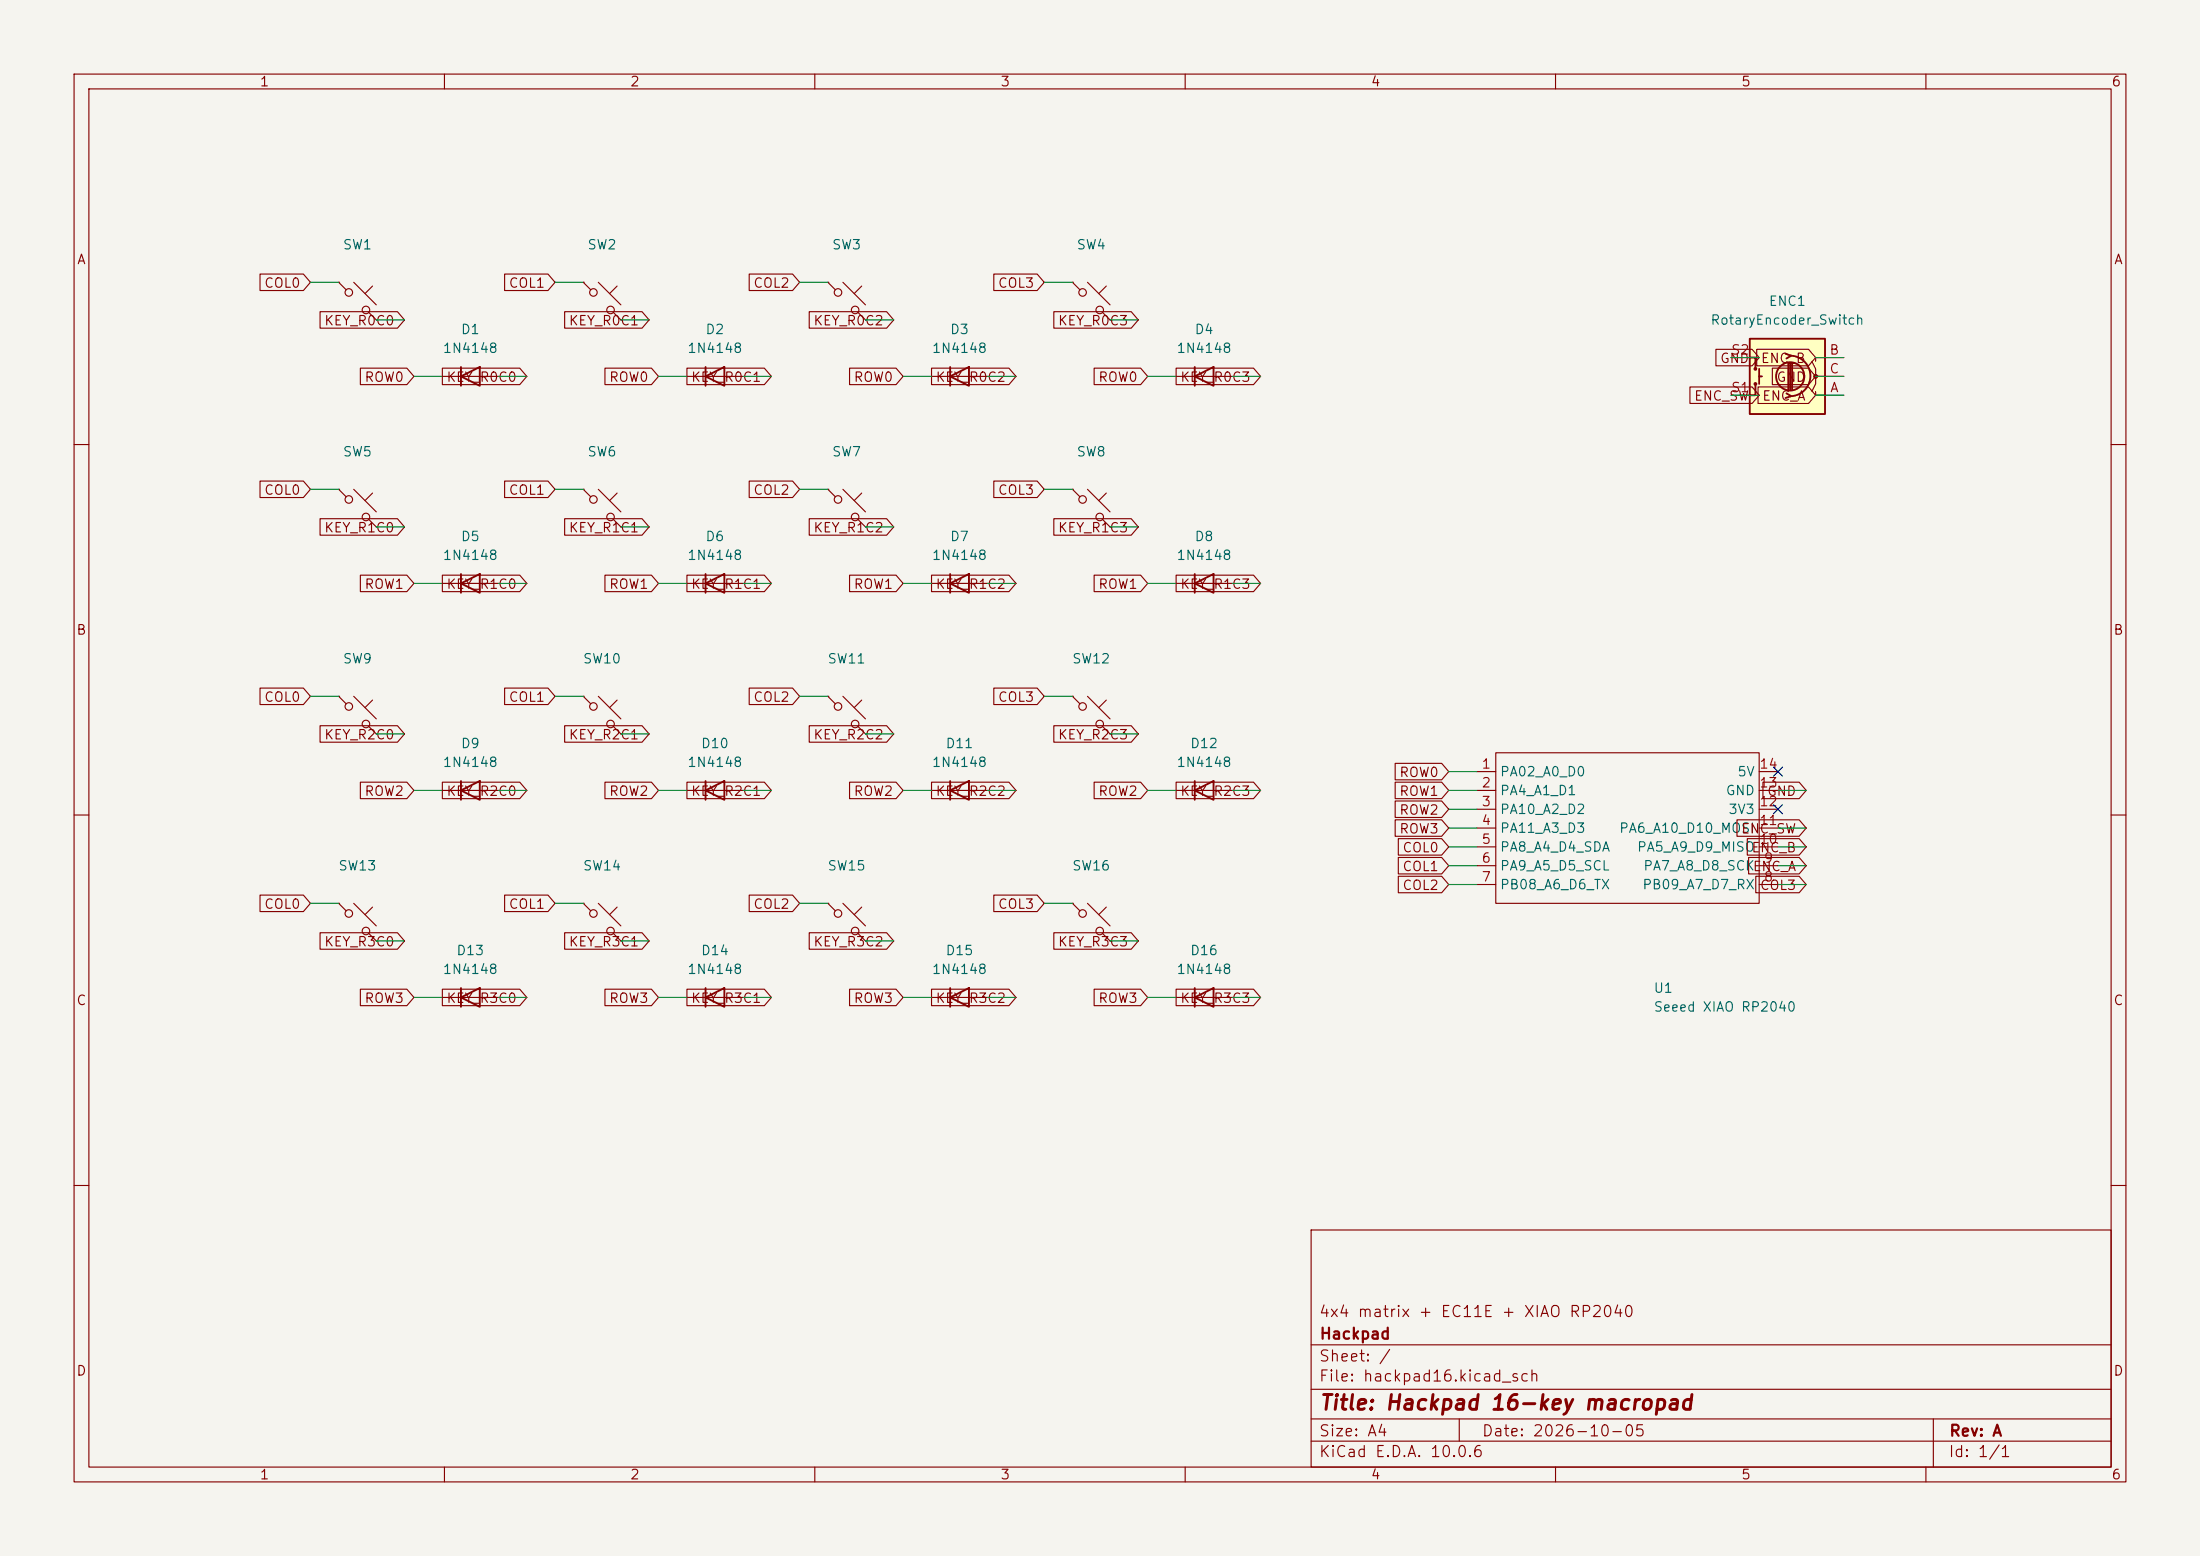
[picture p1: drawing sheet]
<svg xmlns="http://www.w3.org/2000/svg" width="297mm" height="210mm" viewBox="0 0 297 210" stroke-linecap="round" stroke-linejoin="round" font-family="sans-serif">
<path d="M0 0h297v210h-297z" fill="#f5f4ef" stroke="#f5f4ef" stroke-width=".14"/>
<g fill="none" stroke="#840000" stroke-width=".15">
<path d="M10 10h277v190h-277zM12 12h273v186h-273zM60 10v2M110 10v2M160 10v2M210 10v2M260 10v2M59.7 50.8h7.6M10 60h2M285 60h2M10 110h2M285 110h2"/>
<path d="M10 160h2M177 166h108v32h-108zM285 160h2M60 198v2M110 198v2M160 198v2M177 194.5h108M177 191.5h108M177 187.5h108M177 181.5h108M197 191.5v3M210 198v2"/>
<path d="M260 198v2M261 191.5v6.5"/>
</g>
<path d="M62.2 50.8l2.6-1.3v2.6zM62.2 49.5v2.6" fill="none" stroke="#840000" stroke-width=".25"/>
<path d="M236.2 45.7h10.2v10.2h-10.2z" fill="#ffffc2"/>
<g fill="none" stroke="#840000" stroke-width=".25">
<path d="M95.2 50.8l2.6-1.3v2.6zM95.2 49.5v2.6M128.3 50.8l2.5-1.3v2.6zM128.3 49.5v2.6M161.3 50.8l2.5-1.3v2.6zM161.3 49.5v2.6M236.2 45.7h10.2v10.2h-10.2zM236.2 48.3h.8v1.5M237 51.8v1.5h-.8M237.5 49.8v2M237.5 50.8h.4M241 47.8l.8 .2-.6 .4"/>
<path d="M241.2 53.1l.6 .4-.8 .2M241.4 49v3.6M241.7 48a2.73 2.73 0 0 1 2.7 2.7 2.73 2.73 0 0 1-2.7 2.8M241.7 49v3.6M241.9 49v3.6M62.2 78.7l2.6-1.2v2.5zM62.2 77.5v2.5M95.2 78.7l2.6-1.2v2.5zM95.2 77.5v2.5M128.3 78.7l2.5-1.2v2.5zM128.3 77.5v2.5M161.3 78.7l2.5-1.2v2.5z"/>
<path d="M161.3 77.5v2.5M62.2 106.7l2.6-1.3v2.6zM62.2 105.4v2.6M95.2 106.7l2.6-1.3v2.6zM95.2 105.4v2.6M128.3 106.7l2.5-1.3v2.6zM128.3 105.4v2.6M161.3 106.7l2.5-1.3v2.6zM161.3 105.4v2.6M62.2 134.6l2.6-1.2v2.5zM62.2 133.4v2.5M95.2 134.6l2.6-1.2v2.5z"/>
<path d="M95.2 133.4v2.5M128.3 134.6l2.5-1.2v2.5zM128.3 133.4v2.5M161.3 134.6l2.5-1.2v2.5zM161.3 133.4v2.5"/>
<circle cx="237" cy="51.8" r=".13"/>
<circle cx="237" cy="49.8" r=".13"/>
<circle cx="241.7" cy="50.8" r="1.9"/>
</g>
<g fill="none" stroke="#840000" stroke-width=".15">
<path d="M35.1 37h5.9l.9 1.1-.9 1.1h-5.9zM45.7 38.1l1 1M45.7 38.1h.1M47.8 38.1l3 3M50.3 38.6l-1 1M68.1 37h5.9l.9 1.1-.9 1.1h-5.9zM78.7 38.1l1.1 1M78.7 38.1h.1M80.8 38.1l3 3M83.3 38.6l-1 1M101.1 37h5.9l.9 1.1-.9 1.1h-5.9zM111.8 38.1l1 1"/>
<path d="M111.8 38.1h.1M113.8 38.1l3 3M116.3 38.6l-1 1M134.2 37h5.8l1 1.1-1 1.1h-5.8zM144.8 38.1l1 1M144.8 38.1h.1M146.8 38.1l3.1 3M149.4 38.6l-1.1 1M43.2 42.1h10.5l.9 1.1-.9 1.1h-10.5zM48.6 49.7h6.3l1 1.1-1 1.1h-6.3zM49.8 42.2l1 1M50.8 43.2h.1"/>
<path d="M59.7 49.7h10.5l.9 1.1-.9 1.1h-10.5zM76.2 42.1h10.5l.9 1.1-.9 1.1h-10.5zM81.7 49.7h6.2l1 1.1-1 1.1h-6.2zM82.8 42.2l1 1M83.8 43.2h.1M92.7 50.8h7.6M92.7 49.7h10.5l.9 1.1-.9 1.1h-10.5zM109.2 42.1h10.5l.9 1.1-.9 1.1h-10.5zM114.7 49.7h6.3l.9 1.1-.9 1.1h-6.3zM115.8 42.2l1 1M116.8 43.2h.1M125.7 50.8h7.6"/>
<path d="M125.8 49.7h10.4l1 1.1-1 1.1h-10.4zM142.3 42.1h10.4l1 1.1-1 1.1h-10.4zM147.7 49.7h6.3l.9 1.1-.9 1.1h-6.3zM148.8 42.2l1.1 1M149.9 43.2h.1M158.7 50.8h7.7M158.8 49.7h10.4l1 1.1-1 1.1h-10.4zM228.1 52.2h8.4l1 1.1-1 1.2h-8.4zM231.7 47.1h4.8l1 1.2-1 1.1h-4.8zM233.7 53.3h2.5M233.7 48.3h2.5M237.2 47.1h7l.9 1.2-.9 1.1h-7z"/>
<path d="M237.3 52.2h6.9l.9 1.1-.9 1.2h-6.9zM239.3 49.7h4.9l.9 1.1-.9 1.1h-4.9zM244.6 48.8l.5 1v1h3.8M245.1 52.8v.5h3.8M245.6 50.8h-.5v1l-.5 1M248.9 48.3h-3.8v.5M35.1 64.9h5.9l.9 1.1-.9 1.2h-5.9zM43.2 70h10.5l.9 1.1-.9 1.1h-10.5zM45.7 66l1 1.1M45.7 66h.1M47.8 66l3 3.1M48.6 77.6h6.3l1 1.1-1 1.2h-6.3z"/>
<path d="M49.8 70.1l1 1M50.3 66.5l-1 1.1M50.8 71.1h.1M59.7 78.7h7.6M59.7 77.6h10.5l.9 1.1-.9 1.2h-10.5zM68.1 64.9h5.9l.9 1.1-.9 1.2h-5.9zM76.2 70h10.5l.9 1.1-.9 1.1h-10.5zM78.7 66l1.1 1.1M78.7 66h.1M80.8 66l3 3.1M81.7 77.6h6.2l1 1.1-1 1.2h-6.2zM82.8 70.1l1 1"/>
<path d="M83.3 66.5l-1 1.1M83.8 71.1h.1M92.7 78.7h7.6M92.7 77.6h10.5l.9 1.1-.9 1.2h-10.5zM101.1 64.9h5.9l.9 1.1-.9 1.2h-5.9zM109.2 70h10.5l.9 1.1-.9 1.1h-10.5zM111.8 66l1 1.1M111.8 66h.1M113.8 66l3 3.1M114.7 77.6h6.3l.9 1.1-.9 1.2h-6.3zM115.8 70.1l1 1M116.3 66.5l-1 1.1"/>
<path d="M116.8 71.1h.1M125.7 78.7h7.6M125.8 77.6h10.4l1 1.1-1 1.2h-10.4zM134.2 64.9h5.8l1 1.1-1 1.2h-5.8zM142.3 70h10.4l1 1.1-1 1.1h-10.4zM144.8 66l1 1.1M144.8 66h.1M146.8 66l3.1 3.1M147.7 77.6h6.3l.9 1.1-.9 1.2h-6.3zM148.8 70.1l1.1 1M149.4 66.5l-1.1 1.1M149.9 71.1h.1"/>
<path d="M158.7 78.7h7.7M158.8 77.6h10.4l1 1.1-1 1.2h-10.4zM35.1 92.9h5.9l.9 1.1-.9 1.1h-5.9zM43.2 97.9h10.5l.9 1.2-.9 1.1h-10.5zM45.7 94l1 1M45.7 94h.1M47.8 94l3 3M49.8 98l1 1.1M50.3 94.5l-1 1M50.8 99.1h.1M68.1 92.9h5.9l.9 1.1-.9 1.1h-5.9zM76.2 97.9h10.5l.9 1.2-.9 1.1h-10.5z"/>
<path d="M78.7 94l1.1 1M78.7 94h.1M80.8 94l3 3M82.8 98l1 1.1M83.3 94.5l-1 1M83.8 99.1h.1M101.1 92.9h5.9l.9 1.1-.9 1.1h-5.9zM109.2 97.9h10.5l.9 1.2-.9 1.1h-10.5zM111.8 94l1 1M111.8 94h.1M113.8 94l3 3M115.8 98l1 1.1"/>
<path d="M116.3 94.5l-1 1M116.8 99.1h.1M134.2 92.9h5.8l1 1.1-1 1.1h-5.8zM142.3 97.9h10.4l1 1.2-1 1.1h-10.4zM144.8 94l1 1M144.8 94h.1M146.8 94l3.1 3M148.8 98l1.1 1.1M149.4 94.5l-1.1 1M149.9 99.1h.1M48.6 105.6h6.3l1 1.1-1 1.1h-6.3zM59.7 106.7h7.6"/>
<path d="M59.7 105.6h10.5l.9 1.1-.9 1.1h-10.5zM81.7 105.6h6.2l1 1.1-1 1.1h-6.2zM92.7 106.7h7.6M92.7 105.6h10.5l.9 1.1-.9 1.1h-10.5zM114.7 105.6h6.3l.9 1.1-.9 1.1h-6.3zM125.7 106.7h7.6M125.8 105.6h10.4l1 1.1-1 1.1h-10.4zM147.7 105.6h6.3l.9 1.1-.9 1.1h-6.3zM158.7 106.7h7.7M158.8 105.6h10.4l1 1.1-1 1.1h-10.4zM188.3 103h6.3l1 1.1-1 1.2h-6.3zM188.3 105.6h6.3l1 1.1-1 1.1h-6.3z"/>
<path d="M188.3 108.1h6.3l1 1.1-1 1.1h-6.3zM188.3 110.6h6.3l1 1.2-1 1.1h-6.3zM188.8 113.2h5.8l1 1.1-1 1.1h-5.8zM188.8 115.7h5.8l1 1.1-1 1.2h-5.8zM188.8 118.3h5.8l1 1.1-1 1.1h-5.8zM199.4 106.7h2.5M199.4 104.1h2.5M199.4 109.2h2.5M199.4 111.8h2.5M199.4 114.3h2.5M199.4 116.8h2.5M199.4 119.4h2.5"/>
<path d="M201.9 101.6h35.6v20.3h-35.6zM234.5 110.6h8.4l.9 1.2-.9 1.1h-8.4zM235.9 113.2h7l.9 1.1-.9 1.1h-7zM236.1 115.7h6.8l.9 1.1-.9 1.2h-6.8zM237 118.3h5.9l.9 1.1-.9 1.1h-5.9zM237.5 106.7h2.5M237.5 104.1h2.5M237.5 109.2h2.5M237.5 111.8h2.5M237.5 114.3h2.5M237.5 116.8h2.5M237.5 119.4h2.5"/>
<path d="M238 105.6h4.9l.9 1.1-.9 1.1h-4.9zM35.1 120.8h5.9l.9 1.1-.9 1.1h-5.9zM43.2 125.9h10.5l.9 1.1-.9 1.1h-10.5zM45.7 121.9l1 1M45.7 121.9h.1M47.8 121.9l3 3.1M48.6 133.5h6.3l1 1.1-1 1.1h-6.3zM49.8 126l1 1M50.3 122.4l-1 1M50.8 127h.1M59.7 134.6h7.6M59.7 133.5h10.5l.9 1.1-.9 1.1h-10.5z"/>
<path d="M68.1 120.8h5.9l.9 1.1-.9 1.1h-5.9zM76.2 125.9h10.5l.9 1.1-.9 1.1h-10.5zM78.7 121.9l1.1 1M78.7 121.9h.1M80.8 121.9l3 3.1M81.7 133.5h6.2l1 1.1-1 1.1h-6.2zM82.8 126l1 1M83.3 122.4l-1 1M83.8 127h.1M92.7 134.6h7.6M92.7 133.5h10.5l.9 1.1-.9 1.1h-10.5zM101.1 120.8h5.9l.9 1.1-.9 1.1h-5.9z"/>
<path d="M109.2 125.9h10.5l.9 1.1-.9 1.1h-10.5zM111.8 121.9l1 1M111.8 121.9h.1M113.8 121.9l3 3.1M114.7 133.5h6.3l.9 1.1-.9 1.1h-6.3zM115.8 126l1 1M116.3 122.4l-1 1M116.8 127h.1M125.7 134.6h7.6M125.8 133.5h10.4l1 1.1-1 1.1h-10.4zM134.2 120.8h5.8l1 1.1-1 1.1h-5.8zM142.3 125.9h10.4l1 1.1-1 1.1h-10.4z"/>
<path d="M144.8 121.9l1 1M144.8 121.9h.1M146.8 121.9l3.1 3.1M147.7 133.5h6.3l.9 1.1-.9 1.1h-6.3zM148.8 126l1.1 1M149.4 122.4l-1.1 1M149.9 127h.1M158.7 134.6h7.7M158.8 133.5h10.4l1 1.1-1 1.1h-10.4z"/>
<circle cx="47.1" cy="39.5" r=".51"/>
<circle cx="80.1" cy="39.5" r=".51"/>
<circle cx="113.1" cy="39.5" r=".51"/>
<circle cx="146.2" cy="39.5" r=".51"/>
<circle cx="49.4" cy="41.8" r=".51"/>
<circle cx="82.4" cy="41.8" r=".51"/>
<circle cx="115.4" cy="41.8" r=".51"/>
<circle cx="148.5" cy="41.8" r=".51"/>
<circle cx="47.1" cy="67.4" r=".51"/>
<circle cx="49.4" cy="69.8" r=".51"/>
<circle cx="80.1" cy="67.4" r=".51"/>
<circle cx="82.4" cy="69.8" r=".51"/>
<circle cx="113.1" cy="67.4" r=".51"/>
<circle cx="115.4" cy="69.8" r=".51"/>
<circle cx="146.2" cy="67.4" r=".51"/>
<circle cx="148.5" cy="69.8" r=".51"/>
<circle cx="47.1" cy="95.4" r=".51"/>
<circle cx="49.4" cy="97.7" r=".51"/>
<circle cx="80.1" cy="95.4" r=".51"/>
<circle cx="82.4" cy="97.7" r=".51"/>
<circle cx="113.1" cy="95.4" r=".51"/>
<circle cx="115.4" cy="97.7" r=".51"/>
<circle cx="146.2" cy="95.4" r=".51"/>
<circle cx="148.5" cy="97.7" r=".51"/>
<circle cx="47.1" cy="123.3" r=".51"/>
<circle cx="49.4" cy="125.7" r=".51"/>
<circle cx="80.1" cy="123.3" r=".51"/>
<circle cx="82.4" cy="125.7" r=".51"/>
<circle cx="113.1" cy="123.3" r=".51"/>
<circle cx="115.4" cy="125.7" r=".51"/>
<circle cx="146.2" cy="123.3" r=".51"/>
<circle cx="148.5" cy="125.7" r=".51"/>
</g>
<circle cx="245.1" cy="50.8" r=".25" fill="#840000" stroke="#840000" stroke-width=".15"/>
<g fill="none" stroke="#009600" stroke-width=".15">
<path d="M41.9 38.1h3.8M74.9 38.1h3.8M107.9 38.1h3.9M141 38.1h3.8M50.8 43.2h3.8M55.9 50.8h3.8M67.3 50.8h3.8M83.8 43.2h3.8M88.9 50.8h3.8M100.3 50.8h3.8M116.8 43.2h3.8M121.9 50.8h3.8"/>
<path d="M133.3 50.8h3.9M149.9 43.2h3.8M154.9 50.8h3.8M166.4 50.8h3.8M233.7 53.3h3.8M233.7 48.3h3.8M245.1 53.3h3.8M245.1 48.3h3.8M245.1 50.8h3.8M41.9 66h3.8M50.8 71.1h3.8M55.9 78.7h3.8"/>
<path d="M67.3 78.7h3.8M74.9 66h3.8M83.8 71.1h3.8M88.9 78.7h3.8M100.3 78.7h3.8M107.9 66h3.9M116.8 71.1h3.8M121.9 78.7h3.8M133.3 78.7h3.9M141 66h3.8M149.9 71.1h3.8M154.9 78.7h3.8"/>
<path d="M166.4 78.7h3.8M41.9 94h3.8M50.8 99.1h3.8M74.9 94h3.8M83.8 99.1h3.8M107.9 94h3.9M116.8 99.1h3.8M141 94h3.8M149.9 99.1h3.8M55.9 106.7h3.8M67.3 106.7h3.8M88.9 106.7h3.8"/>
<path d="M100.3 106.7h3.8M121.9 106.7h3.8M133.3 106.7h3.9M154.9 106.7h3.8M166.4 106.7h3.8M195.6 114.3h3.8M195.6 119.4h3.8M195.6 109.2h3.8M195.6 111.8h3.8M195.6 106.7h3.8M195.6 116.8h3.8M195.6 104.1h3.8"/>
<path d="M240 114.3h3.8M240 119.4h3.8M240 111.8h3.8M240 106.7h3.8M240 116.8h3.8M41.9 121.9h3.8M50.8 127h3.8M55.9 134.6h3.8M67.3 134.6h3.8M74.9 121.9h3.8M83.8 127h3.8M88.9 134.6h3.8"/>
<path d="M100.3 134.6h3.8M107.9 121.9h3.9M116.8 127h3.8M121.9 134.6h3.8M133.3 134.6h3.9M141 121.9h3.8M149.9 127h3.8M154.9 134.6h3.8M166.4 134.6h3.8"/>
</g>
<path d="M239.4 108.6l1.2 1.2M239.4 103.5l1.2 1.2M240.6 108.6l-1.2 1.2M240.6 103.5l-1.2 1.2" fill="none" stroke="#000084" stroke-width=".15"/>
<text font-size="2" fill="#840000" x="178" y="190.8">Title: Hackpad 16-key macropad</text>
<g font-size="1.5" fill="#840000">
<text x="178" y="178.1">4x4 matrix + EC11E + XIAO RP2040</text>
<text x="178" y="184.1">Sheet: /</text>
<text x="178" y="181.1">Hackpad</text>
<text x="178" y="186.8">File: hackpad16.kicad_sch</text>
<text x="178" y="197">KiCad E.D.A. 10.0.6</text>
<text x="178" y="194.2">Size: A4</text>
<text x="200" y="194.2">Date: 2026-10-05</text>
<text x="263" y="197">Id: 1/1</text>
<text x="263" y="194.2">Rev: A</text>
</g>
<g font-size="1.3" fill="#840000">
<text x="35" y="12">1</text>
<text x="85" y="12">2</text>
<text x="135" y="12">3</text>
<text x="185" y="12">4</text>
<text x="235" y="12">5</text>
<text x="285" y="12">6</text>
<text x="10.3" y="36">A</text>
<text x="285.3" y="36">A</text>
<text x="35.6" y="39.2">COL0</text>
<text x="68.6" y="39.2">COL1</text>
<text x="101.6" y="39.2">COL2</text>
<text x="134.6" y="39.2">COL3</text>
<text x="43.7" y="44.2">KEY_R0C0</text>
<text x="76.7" y="44.2">KEY_R0C1</text>
<text x="109.7" y="44.2">KEY_R0C2</text>
<text x="142.7" y="44.2">KEY_R0C3</text>
<text x="49.1" y="51.9">ROW0</text>
<text x="60.2" y="51.9">KEY_R0C0</text>
<text x="82.1" y="51.9">ROW0</text>
<text x="93.2" y="51.9">KEY_R0C1</text>
<text x="115.2" y="51.9">ROW0</text>
<text x="126.2" y="51.9">KEY_R0C2</text>
<text x="148.2" y="51.9">ROW0</text>
<text x="159.2" y="51.9">KEY_R0C3</text>
<text x="232.1" y="49.3">GND</text>
<text x="237.6" y="49.3">ENC_B</text>
<text x="239.7" y="51.9">GND</text>
<text x="228.6" y="54.4">ENC_SW</text>
<text x="237.8" y="54.4">ENC_A</text>
<text x="35.6" y="67.1">COL0</text>
<text x="68.6" y="67.1">COL1</text>
<text x="101.6" y="67.1">COL2</text>
<text x="134.6" y="67.1">COL3</text>
<text x="43.7" y="72.2">KEY_R1C0</text>
<text x="76.7" y="72.2">KEY_R1C1</text>
<text x="109.7" y="72.2">KEY_R1C2</text>
<text x="142.7" y="72.2">KEY_R1C3</text>
<text x="49.1" y="79.8">ROW1</text>
<text x="60.2" y="79.8">KEY_R1C0</text>
<text x="82.1" y="79.8">ROW1</text>
<text x="93.2" y="79.8">KEY_R1C1</text>
<text x="115.2" y="79.8">ROW1</text>
<text x="126.2" y="79.8">KEY_R1C2</text>
<text x="148.2" y="79.8">ROW1</text>
<text x="159.2" y="79.8">KEY_R1C3</text>
<text x="10.2" y="86">B</text>
<text x="285.2" y="86">B</text>
<text x="35.6" y="95">COL0</text>
<text x="68.6" y="95">COL1</text>
<text x="101.6" y="95">COL2</text>
<text x="134.6" y="95">COL3</text>
<text x="43.7" y="100.1">KEY_R2C0</text>
<text x="76.7" y="100.1">KEY_R2C1</text>
<text x="109.7" y="100.1">KEY_R2C2</text>
<text x="142.7" y="100.1">KEY_R2C3</text>
<text x="49.1" y="107.7">ROW2</text>
<text x="60.2" y="107.7">KEY_R2C0</text>
<text x="82.1" y="107.7">ROW2</text>
<text x="93.2" y="107.7">KEY_R2C1</text>
<text x="115.2" y="107.7">ROW2</text>
<text x="126.2" y="107.7">KEY_R2C2</text>
<text x="148.2" y="107.7">ROW2</text>
<text x="159.2" y="107.7">KEY_R2C3</text>
<text x="188.8" y="105.2">ROW0</text>
<text x="188.8" y="107.7">ROW1</text>
<text x="238.5" y="107.7">GND</text>
<text x="188.8" y="110.3">ROW2</text>
<text x="188.8" y="112.8">ROW3</text>
<text x="235" y="112.8">ENC_SW</text>
<text x="189.2" y="115.4">COL0</text>
<text x="189.2" y="117.9">COL1</text>
<text x="236.4" y="115.4">ENC_B</text>
<text x="35.6" y="123">COL0</text>
<text x="68.6" y="123">COL1</text>
<text x="101.6" y="123">COL2</text>
<text x="134.6" y="123">COL3</text>
<text x="189.2" y="120.4">COL2</text>
<text x="237.5" y="120.4">COL3</text>
<text x="43.7" y="128.1">KEY_R3C0</text>
<text x="76.7" y="128.1">KEY_R3C1</text>
<text x="109.7" y="128.1">KEY_R3C2</text>
<text x="142.7" y="128.1">KEY_R3C3</text>
<text x="10.2" y="136">C</text>
<text x="49.1" y="135.7">ROW3</text>
<text x="60.2" y="135.7">KEY_R3C0</text>
<text x="82.1" y="135.7">ROW3</text>
<text x="93.2" y="135.7">KEY_R3C1</text>
<text x="115.2" y="135.7">ROW3</text>
<text x="126.2" y="135.7">KEY_R3C2</text>
<text x="148.2" y="135.7">ROW3</text>
<text x="159.2" y="135.7">KEY_R3C3</text>
<text x="285.2" y="136">C</text>
<text x="10.2" y="186">D</text>
<text x="285.2" y="186">D</text>
<text x="35" y="200">1</text>
<text x="85" y="200">2</text>
<text x="135" y="200">3</text>
<text x="185" y="200">4</text>
<text x="235" y="200">5</text>
<text x="285" y="200">6</text>
</g>
<g font-size="1.3" fill="#006464">
<text x="46.2" y="34">SW1</text>
<text x="79.2" y="34">SW2</text>
<text x="112.2" y="34">SW3</text>
<text x="145.3" y="34">SW4</text>
<text x="238.7" y="41.6">ENC1</text>
<text x="59.7" y="48">1N4148</text>
<text x="62.1" y="45.4">D1</text>
<text x="92.7" y="48">1N4148</text>
<text x="95.2" y="45.4">D2</text>
<text x="125.7" y="48">1N4148</text>
<text x="128.2" y="45.4">D3</text>
<text x="158.7" y="48">1N4148</text>
<text x="161.2" y="45.4">D4</text>
<text x="230.8" y="44.1">RotaryEncoder_Switch</text>
<text x="46.2" y="61.9">SW5</text>
<text x="79.2" y="61.9">SW6</text>
<text x="112.2" y="61.9">SW7</text>
<text x="145.3" y="61.9">SW8</text>
<text x="59.7" y="75.9">1N4148</text>
<text x="62.1" y="73.4">D5</text>
<text x="92.7" y="75.9">1N4148</text>
<text x="95.2" y="73.4">D6</text>
<text x="125.7" y="75.9">1N4148</text>
<text x="128.2" y="73.4">D7</text>
<text x="158.7" y="75.9">1N4148</text>
<text x="161.2" y="73.4">D8</text>
<text x="46.2" y="89.9">SW9</text>
<text x="78.6" y="89.9">SW10</text>
<text x="111.6" y="89.9">SW11</text>
<text x="144.7" y="89.9">SW12</text>
<text x="62.1" y="101.3">D9</text>
<text x="94.5" y="101.3">D10</text>
<text x="127.6" y="101.3">D11</text>
<text x="160.6" y="101.3">D12</text>
<text x="59.7" y="103.8">1N4148</text>
<text x="92.7" y="103.8">1N4148</text>
<text x="125.7" y="103.8">1N4148</text>
<text x="158.7" y="103.8">1N4148</text>
<text x="202.4" y="105.1">PA02_A0_D0</text>
<text x="202.4" y="107.6">PA4_A1_D1</text>
<text x="232.9" y="107.6">GND</text>
<text x="234.5" y="105.1">5V</text>
<text x="202.4" y="110.2">PA10_A2_D2</text>
<text x="202.4" y="112.7">PA11_A3_D3</text>
<text x="218.5" y="112.7">PA6_A10_D10_MOSI</text>
<text x="233.2" y="110.2">3V3</text>
<text x="45.6" y="117.8">SW13</text>
<text x="78.6" y="117.8">SW14</text>
<text x="111.6" y="117.8">SW15</text>
<text x="144.7" y="117.8">SW16</text>
<text x="202.4" y="115.3">PA8_A4_D4_SDA</text>
<text x="202.4" y="117.8">PA9_A5_D5_SCL</text>
<text x="220.9" y="115.3">PA5_A9_D9_MISO</text>
<text x="221.8" y="117.8">PA7_A8_D8_SCKENC_A</text>
<text x="202.4" y="120.3">PB08_A6_D6_TX</text>
<text x="221.6" y="120.3">PB09_A7_D7_RX</text>
<text x="59.7" y="131.8">1N4148</text>
<text x="61.5" y="129.2">D13</text>
<text x="92.7" y="131.8">1N4148</text>
<text x="94.5" y="129.2">D14</text>
<text x="125.7" y="131.8">1N4148</text>
<text x="127.6" y="129.2">D15</text>
<text x="158.7" y="131.8">1N4148</text>
<text x="160.6" y="129.2">D16</text>
<text x="223.2" y="134.3">U1</text>
<text x="223.2" y="136.9">Seeed XIAO RP2040</text>
</g>
<g font-size="1.3" fill="#a90000">
<text x="233.6" y="53.3">S1</text>
<text x="233.6" y="48.2">S2</text>
<text x="246.9" y="48.2">B</text>
<text x="246.9" y="50.7">C</text>
<text x="247" y="53.3">A</text>
<text x="199.9" y="104.1">1</text>
<text x="199.9" y="106.6">2</text>
<text x="237.4" y="106.6">13</text>
<text x="237.4" y="104.1">14</text>
<text x="199.9" y="109.1">3</text>
<text x="199.9" y="111.7">4</text>
<text x="237.4" y="111.7">11</text>
<text x="237.4" y="109.1">12</text>
<text x="199.9" y="114.2">5</text>
<text x="199.9" y="116.8">6</text>
<text x="199.9" y="119.3">7</text>
<text x="237.4" y="114.2">10</text>
<text x="238" y="119.3">8</text>
<text x="238" y="116.8">9</text>
</g>
</svg>
